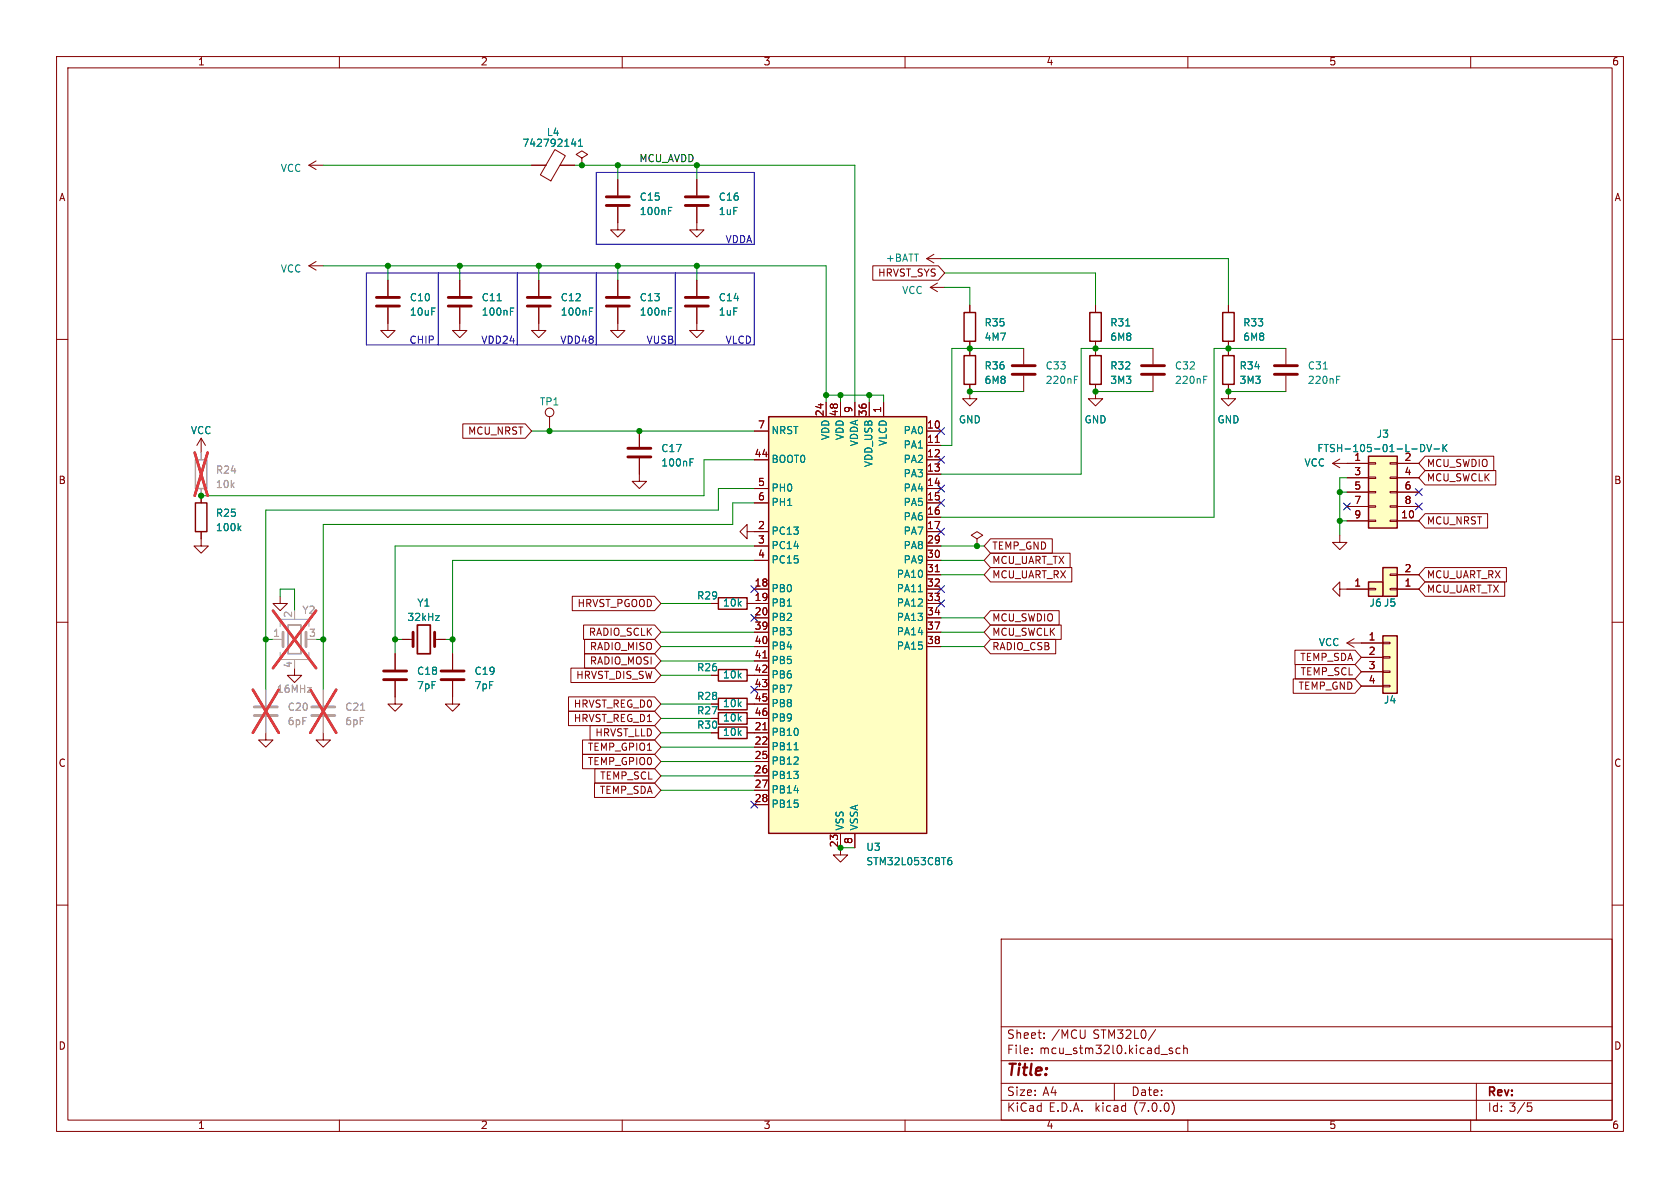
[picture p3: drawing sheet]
<svg xmlns="http://www.w3.org/2000/svg" width="297mm" height="210mm" viewBox="0 0 297 210" stroke-linecap="round" stroke-linejoin="round" font-family="sans-serif">
<g fill="none" stroke="#840000" stroke-width=".18">
<path d="M10 10h277v190h-277zM12 12h273v186h-273zM60 10v2M110 10v2M160 10v2M210 10v2M260 10v2M54.6 29.2l1.3 .8M54.6 29.2h2.5M55.9 28.4l-1.3 .8M94 29.2h2.5M98.1 26.4l1.8 1.1-2.5 4.5-1.9-1.1z"/>
<path d="M99 29.2h2.6M102.9 27.9l1-.6-1-.6-1 .6 1 .6v1.3M102.9 29.2h.1M109.2 36.6v4h1.3l-1.3 1.3-1.3-1.3h1.3M109.2 31.8v2.7M123.2 36.6v4h1.3l-1.3 1.3-1.3-1.3h1.3M123.2 31.8v2.7M10 60h2M54.6 47l1.3 .8M54.6 47h2.5M55.9 46.2l-1.3 .8M68.6 54.4v4h1.2l-1.2 1.3-1.3-1.3h1.3"/>
<path d="M68.6 49.5v2.8M81.3 54.4v4h1.2l-1.2 1.3-1.3-1.3h1.3M81.3 49.5v2.8M95.2 54.4v4h1.3l-1.3 1.3-1.2-1.3h1.2M95.2 49.5v2.8M109.2 54.4v4h1.3l-1.3 1.3-1.3-1.3h1.3M109.2 49.5v2.8M123.2 54.4v4h1.3l-1.3 1.3-1.3-1.3h1.3M123.2 49.5v2.8M154.3 47h11.6l1.1 1.3-1.1 1.2h-11.6zM163.8 45.7l1.3 .8M163.8 45.7h2.6"/>
<path d="M164.5 50.8l1.2 .8M164.5 50.8h2.5M165.1 45l-1.3 .7M165.7 50l-1.2 .8M171.4 54v1.2M193.7 54v1.2M217.2 54v1.2M285 60h2M35.6 77.5v2.5M35.6 77.5l-.8 1.2M35.6 77.5l.7 1.2M81.8 74.9h11.1l1.1 1.3-1.1 1.3h-11.1z"/>
<path d="M97.2 73.7v2.5M113 76.2v2.8M133.3 76.2h2.6M146 71.1v2.6M148.6 71.1v2.6M151.1 71.1v2.6M153.7 71.1v2.6M156.2 71.1v2.6M163.8 76.2h2.6M163.8 78.7h2.6M165.3 78.2h.8M171.4 67.9v2.6h1.3l-1.3 1.3-1.2-1.3h1.2"/>
<path d="M171.4 60.3v2.6M181 61.6v2.8M181 66.4v2.8M193.7 67.9v2.6h1.2l-1.2 1.3-1.3-1.3h1.3M193.7 60.3v2.6M203.8 61.6v2.8M203.8 66.4v2.8M217.2 67.9v2.6h1.2l-1.2 1.3-1.3-1.3h1.3M217.2 60.3v2.6M227.3 61.6v2.8M227.3 66.4v2.8M35.6 94v2.5h1.2l-1.2 1.3-1.3-1.3h1.3"/>
<path d="M35.6 87.6v1.3M113 81v4.1h1.3l-1.3 1.3-1.2-1.3h1.2M132.1 94v-1.3l-1.3 1.3 1.3 1.3v-1.3h3.8M133.3 81.3h2.6M133.3 86.4h2.6M133.3 88.9h2.6M133.3 96.5h2.6M133.3 99.1h2.6M163.8 81.3h2.6M163.8 83.8h2.6M163.8 86.4h2.6M163.8 88.9h2.6"/>
<path d="M163.8 91.4h2.6M163.8 94h2.6M163.8 96.5h2.6M163.8 99.1h2.6M172.7 95.3l1-.7-1-.6-1 .6 1 .7v1.2M172.7 96.5h.1M175.1 95.2h10.9v2.6h-10.9l-1.1-1.3zM175.1 97.8h14.1v2.5h-14.1l-1.1-1.2zM235.6 81.9h6.3M235.6 81.9l1.3 .8M236.9 94.6v1.3h1.2l-1.2 1.3-1.3-1.3h1.3M236.9 81.2l-1.3 .7"/>
<path d="M238.1 92.1h3.8M238.1 84.5h3.8M238.1 87h3.8M238.1 89.5h3.8M241.9 91.9h1.3v.3h-1.3zM241.9 89.4h1.3v.3h-1.3zM241.9 86.9h1.3v.2h-1.3zM241.9 84.3h1.3v.3h-1.3zM241.9 81.8h1.3v.2h-1.3zM245.7 91.9h1.3v.3h-1.3zM245.7 89.4h1.3v.3h-1.3zM245.7 86.9h1.3v.2h-1.3z"/>
<path d="M245.7 84.3h1.3v.3h-1.3zM245.7 81.8h1.3v.2h-1.3zM247 81.9h3.8M247 92.1h3.8M247 84.5h3.8M247 87h3.8M247 89.5h3.8M251.9 80.6h12.2v2.6h-12.2l-1.1-1.3zM251.9 83.2h12.5v2.5h-12.5l-1.1-1.2zM251.9 90.8h11.1v2.5h-11.1l-1.1-1.2zM10 110h2M49.5 105.4v1.3h1.3l-1.3 1.3-1.2-1.3h1.2"/>
<path d="M52.1 118.1v1.3h1.2l-1.2 1.3-1.3-1.3h1.3M69.8 115.6v2.8M71.1 113h1.9M76.8 113h1.9M80 115.6v2.8M100.9 118.1h14.8l1.1 1.3-1.1 1.3h-14.8zM101.2 105.4h14.5l1.1 1.3-1.1 1.3h-14.5zM103.2 110.5h12.5l1.1 1.3-1.1 1.2h-12.5zM103.3 115.6h12.4l1.1 1.2-1.1 1.3h-12.4zM103.3 113h12.4l1.1 1.3-1.1 1.3h-12.4zM125.7 119.4h1.3M125.7 106.7h1.3"/>
<path d="M132.1 119.4h3.8M132.1 106.7h3.8M133.3 104.1h2.6M133.3 109.2h2.6M133.3 111.8h2.6M133.3 114.3h2.6M133.3 116.8h2.6M134.9 116.3h.7M163.8 106.7h2.6M163.8 104.1h2.6M163.8 109.2h2.6M163.8 101.6h2.6"/>
<path d="M163.8 111.8h2.6M163.8 114.3h2.6M165.3 101.1h.8M175.1 110.5h12.5v2.5h-12.5l-1.1-1.2zM175.1 107.9h12.1v2.6h-12.1l-1.1-1.3zM175.1 100.3h14.4v2.6h-14.4l-1.1-1.3zM175.1 113h11.5v2.6h-11.5l-1.1-1.3zM228.9 114.9h10.7l1.1 1.3-1.1 1.3h-10.7zM229 117.5h10.6l1.1 1.2-1.1 1.3h-10.6zM236.9 104.1v-1.2l-1.3 1.2 1.3 1.3v-1.3h5M238.1 113.7h6.4M238.1 113.7l1.3 .7"/>
<path d="M239.4 112.9l-1.3 .8M240.7 116.2h3.8M240.7 118.7h3.8M241.9 104h1.3v.3h-1.3zM244.5 118.6h1.2v.3h-1.2zM244.5 116.1h1.2v.2h-1.2zM244.5 113.5h1.2v.3h-1.2zM245.7 101.5h1.3v.2h-1.3zM245.7 104h1.3v.3h-1.3zM247 104.1h3.8M247 101.6h3.8M251.9 102.9h14.1v2.5h-14.1l-1.1-1.3z"/>
<path d="M251.9 100.3h14.4v2.6h-14.4l-1.1-1.3zM285 110h2M47 129.5v1.3h1.3l-1.3 1.3-1.3-1.3h1.3M57.1 129.5v1.3h1.3l-1.3 1.3-1.2-1.3h1.2M69.8 120.4v4.1h1.3l-1.3 1.2-1.2-1.2h1.2M80 120.4v4.1h1.3l-1.3 1.2-1.3-1.2h1.3M100.5 125.7h15.2l1.1 1.3-1.1 1.3h-15.2zM100.5 123.2h15.2l1.1 1.3-1.1 1.2h-15.2zM103 133.3h12.7l1.1 1.3-1.1 1.3h-12.7zM103 130.8h12.7l1.1 1.3-1.1 1.3h-12.7zM104.3 128.3h11.4l1.1 1.2-1.1 1.3h-11.4zM105.1 138.4h10.6l1.1 1.3-1.1 1.3h-10.6z"/>
<path d="M105.2 135.9h10.5l1.1 1.3-1.1 1.2h-10.5zM125.7 127h1.3M125.7 124.5h1.3M125.7 129.5h1.3M132.1 127h3.8M132.1 124.5h3.8M132.1 129.5h3.8M133.3 132.1h2.6M133.3 134.6h2.6M133.3 137.2h2.6M133.3 139.7h2.6M133.3 121.9h2.6"/>
<path d="M134.9 129h.7M228.6 120h11l1.1 1.3-1.1 1.3h-11zM240.7 121.3h3.8M244.5 121.2h1.2v.2h-1.2zM10 160h2M133.3 142.2h2.6M148.6 147.3v3.8h1.3l-1.3 1.3-1.3-1.3h1.3M151.1 147.3v2.6M285 160h2M177 166h108v32h-108zM60 198v2M110 198v2"/>
<path d="M160 198v2M177 194.5h108M177 191.5h108M177 187.5h108M177 181.5h108M182.4 186.1v.2M182.4 185.3v.2M184.6 183.4v.2M184.6 182.6v.2M191.8 182.1v1.3M197 191.5v3M204.3 182l-1.3 1.9"/>
<path d="M207.2 194.7a1.72 1.72 0 0 1 0 2.3M207.3 185.3h-.4l-.2 .2 .1 .2 .5 .1v.4h-.6M208.6 185.3h-.4l-.3 .2v.5l.1 .2h.6M209.3 185.4l.2-.1h.3l.1 1M209.3 184.8v1.5M210 198v2M260 198v2M261 191.5v6.5M270 195h.8M270.2 195.5h.3l.3 .3-.1 .6-.5 .1"/>
<circle cx="97.2" cy="72.9" r=".76"/>
</g>
<path d="M73.8 110.5h2.3v5.1h-2.3z" fill="none" stroke="#840000" stroke-width=".3"/>
<g fill="none" stroke="#840000" stroke-width=".51">
<path d="M107.2 36.3h4.1M107.2 34.8h4.1M121.2 36.3h4M121.2 34.8h4M66.5 54.1h4.1M66.5 52.6h4.1M79.2 54.1h4.1M79.2 52.6h4.1M93.2 54.1h4.1M93.2 52.6h4.1M107.2 54.1h4.1M107.2 52.6h4.1"/>
<path d="M121.2 54.1h4M121.2 52.6h4M111 79.2h4.1M178.9 66.2h4.1M178.9 64.6h4.1M201.8 66.2h4.1M201.8 64.6h4.1M225.3 66.2h4.1M225.3 64.6h4.1M111 80.8h4.1M67.8 118.6h4.1M73 111.8v2.5"/>
<path d="M76.8 111.8v2.5M78 118.6h4M67.8 120.1h4.1M78 120.1h4"/>
</g>
<g fill="none" stroke="#008484" stroke-width=".18">
<path d="M101.1 25.4h.7M101.7 25v.9M102.3 25.9h.7M102.3 25l.3-.4v1.3M118.2 36.7h.6M90.2 54.4h.6M104.2 54.4h.6M118.2 54.4h.6M189.9 66.5h.6M212.8 66.5h.6M236.3 66.5h.6M249.6 79.4h1"/>
<path d="M251.2 78.6a.64 .64 0 0 1 .7 .6 .64 .64 0 0 1-.7 .6zM252.2 78.6l.5 1.2 .4-1.2M253.5 79.4h1M255.1 78.6v1.2M255.3 79.1l.5 .7M255.8 78.6l-.7 .7M42.2 93.3l.4 .5M42.6 93l-.5 .4M122 81.1h.6M77 108.8h.7l-.7 .9h.7M162.4 104.6h.7M140.4 132.5h.7"/>
<path d="M167.6 152.3l.2-.2h.2l.3 .2v.3l-.3 .3-.3-.1-.1-.2M168.2 151.6l-.4 .1-.2 .4"/>
</g>
<g fill="none" stroke="#840000" stroke-width=".25">
<path d="M170.4 55.2h2.1v5.1h-2.1zM192.7 55.2h2v5.1h-2zM216.2 55.2h2v5.1h-2zM135.9 73.7h27.9v73.6h-27.9zM170.4 62.9h2.1v5h-2.1zM192.7 62.9h2v5h-2zM216.2 62.9h2v5h-2zM34.5 88.9h2.1v5.1h-2.1zM241.9 80.6h5.1v12.7h-5.1zM127 118.4h5.1v2h-5.1zM127 105.7h5.1v2h-5.1zM241.9 102.9h2.6v2.5h-2.6z"/>
<path d="M244.5 100.3h2.5v5.1h-2.5zM244.5 112.4h2.5v10.2h-2.5zM127 126h5.1v2h-5.1zM127 123.4h5.1v2.1h-5.1zM127 128.5h5.1v2.1h-5.1z"/>
</g>
<path d="M50 111.8v2.5M54.1 111.8v2.5M45 126.5h4M45 125h4M55.1 126.5h4.1M55.1 125h4.1" fill="none" stroke="#a1a1a1" stroke-width=".51"/>
<path d="M35.6 80v1.3M35.6 86.4v1.2M48.3 113h1.7M49.5 115.3v1.3h5.1v-1.3M49.5 110.7v-1.2h5.1v1.2M52.1 116.6v.2M47 121.9v2.8M47 126.7v2.8M57.1 121.9v2.8M57.1 126.7v2.8" fill="none" stroke="#a1a1a1" stroke-width=".18"/>
<path d="M34.4 80l2.3 7.6M36.7 80l-2.3 7.6M48.3 108l7.6 10.1M55.9 108l-7.6 10.1M44.7 121.9l4.6 7.6M49.3 121.9l-4.6 7.6M54.9 121.9l4.5 7.6M59.4 121.9l-4.5 7.6" fill="none" stroke="#eb3a3d" stroke-width=".46"/>
<path d="M50.9 110.5h2.3v5.1h-2.3z" fill="none" stroke="#a1a1a1" stroke-width=".3"/>
<g fill="#ffffc2" stroke="#ffffc2" stroke-width=".18">
<path d="M135.9 73.7h27.9v73.6h-27.9z"/>
<path d="M241.9 80.6h5.1v12.7h-5.1z"/>
<path d="M244.5 100.3h2.5v5.1h-2.5z"/>
<path d="M244.5 112.4h2.5v10.2h-2.5z"/>
<path d="M241.9 102.9h2.6v2.5h-2.6z"/>
</g>
<path d="M34.5 81.3h2.1v5.1h-2.1z" fill="none" stroke="#a1a1a1" stroke-width=".25"/>
<path d="M105.4 30.5h27.9v12.7h-27.9zM64.8 48.3h68.5v12.7h-68.5zM77.5 48.3v12.7M91.4 48.3v12.7M105.4 48.3v12.7M119.4 48.3v12.7" fill="none" stroke="#0000c2" stroke-width=".18"/>
<g fill="none" stroke="#008400" stroke-width=".18">
<path d="M57.1 29.2h36.9M101.6 29.2h49.5v41.9M109.2 29.2v2.6M123.2 29.2v2.6M57.1 47h88.9v24.1M68.6 47v2.5M81.3 47v2.5M95.2 47v2.5M109.2 47v2.5M123.2 47v2.5M166.4 45.7h50.8v8.3M167 48.3h26.7v5.7"/>
<path d="M167 50.8h4.4v3.2M94 76.2h39.3M146 69.9h10.2v1.2M148.6 69.9v1.2M153.7 69.9v1.2M171.4 69.2h9.6M181 61.6h-12.7v17.1h-1.9M193.7 69.2h10.1M203.8 61.6h-12.7v22.2h-24.7M217.2 69.2h10.1M227.3 61.6h-12.7v29.8h-48.2M133.3 86.4h-6.3v3.8h-80v31.7"/>
<path d="M133.3 96.5h-63.5v19.1M133.3 88.9h-3.8v3.8h-72.4v29.2M133.3 99.1h-53.3v16.5M133.3 81.3h-8.8v6.3h-88.9M166.4 99.1h7.6M166.4 96.5h7.6M236.9 92.1h1.2M236.9 87h1.2M238.1 84.5h-1.2v10.1M47 113h1.3M49.5 105.4v-1.3h2.6v3.9M55.9 113h1.2"/>
<path d="M69.8 113h1.3M78.7 113h1.3M116.8 119.4h8.9M116.8 116.8h16.5M116.8 114.3h16.5M116.8 111.8h16.5M116.8 106.7h8.9M166.4 114.3h7.6M166.4 111.8h7.6M166.4 101.6h7.6M166.4 109.2h7.6M116.8 134.6h16.5"/>
<path d="M116.8 139.7h16.5M116.8 137.2h16.5M116.8 132.1h16.5M116.8 129.5h8.9M116.8 127h8.9M116.8 124.5h8.9M148.6 149.9h2.5"/>
</g>
<g fill="none" stroke="#000084" stroke-width=".18">
<path d="M165.8 75.6l1.2 1.2M167 75.6l-1.2 1.2M165.8 85.8l1.2 1.2M165.8 93.4l1.2 1.2M165.8 88.3l1.2 1.2M165.8 80.7l1.2 1.2M167 88.3l-1.2 1.2M167 85.8l-1.2 1.2M167 93.4l-1.2 1.2M167 80.7l-1.2 1.2M237.5 88.9l1.2 1.2M238.7 88.9l-1.2 1.2"/>
<path d="M250.2 88.9l1.2 1.2M250.2 86.4l1.2 1.2M251.4 88.9l-1.2 1.2M251.4 86.4l-1.2 1.2M132.7 108.6l1.3 1.2M132.7 103.5l1.3 1.2M134 108.6l-1.3 1.2M134 103.5l-1.3 1.2M165.8 106.1l1.2 1.2M165.8 103.5l1.2 1.2M167 106.1l-1.2 1.2M167 103.5l-1.2 1.2"/>
<path d="M132.7 121.3l1.3 1.2M134 121.3l-1.3 1.2M132.7 141.6l1.3 1.2M134 141.6l-1.3 1.2"/>
</g>
<g fill="#008400" stroke="#008400" stroke-width=".18">
<circle cx="47" cy="113" r=".46"/>
<circle cx="80" cy="113" r=".46"/>
<circle cx="35.6" cy="87.6" r=".46"/>
<circle cx="57.1" cy="113" r=".46"/>
<circle cx="193.7" cy="61.6" r=".46"/>
<circle cx="193.7" cy="69.2" r=".46"/>
<circle cx="217.2" cy="69.2" r=".46"/>
<circle cx="217.2" cy="61.6" r=".46"/>
<circle cx="123.2" cy="29.2" r=".46"/>
<circle cx="123.2" cy="47" r=".46"/>
<circle cx="109.2" cy="29.2" r=".46"/>
<circle cx="102.9" cy="29.2" r=".46"/>
<circle cx="171.4" cy="61.6" r=".46"/>
<circle cx="153.7" cy="69.9" r=".46"/>
<circle cx="171.4" cy="69.2" r=".46"/>
<circle cx="148.6" cy="69.9" r=".46"/>
<circle cx="146" cy="69.9" r=".46"/>
<circle cx="172.7" cy="96.5" r=".46"/>
<circle cx="148.6" cy="149.9" r=".46"/>
<circle cx="97.2" cy="76.2" r=".46"/>
<circle cx="81.3" cy="47" r=".46"/>
<circle cx="109.2" cy="47" r=".46"/>
<circle cx="68.6" cy="47" r=".46"/>
<circle cx="95.2" cy="47" r=".46"/>
<circle cx="236.9" cy="92.1" r=".46"/>
<circle cx="236.9" cy="87" r=".46"/>
<circle cx="69.8" cy="113" r=".46"/>
<circle cx="113" cy="76.2" r=".46"/>
</g>
<text font-size="2.8" fill="#840000" x="178" y="190.8">Title:</text>
<g font-size="2.1" fill="#840000">
<text x="178" y="183.9">Sheet:</text>
<text x="185.9" y="183.9">/MCU</text>
<text x="193.2" y="183.9">STM32L0/</text>
<text x="178" y="186.6">File:</text>
<text x="183.8" y="186.6">mcu_stm32l0.kicad_sch</text>
<text x="178" y="196.8">KiCad</text>
<text x="178" y="194">Size:</text>
<text x="184.3" y="194">A4</text>
<text x="185.4" y="196.8">E.D.A.</text>
<text x="193.7" y="196.8">kicad</text>
<text x="200" y="194">Date:</text>
<text x="200.6" y="196.8">(7.0.0)</text>
<text x="263" y="194.2">Rev:</text>
<text x="263" y="196.8">Id: 3/5</text>
</g>
<g font-size="1.8" fill="#840000">
<text x="35" y="11.8">1</text>
<text x="85" y="11.8">2</text>
<text x="135" y="11.8">3</text>
<text x="185" y="11.8">4</text>
<text x="235" y="11.8">5</text>
<text x="285" y="11.8">6</text>
<text x="10.4" y="35.8">A</text>
<text x="285.4" y="35.8">A</text>
<text x="155.1" y="49.2">HRVST_SYS</text>
<text x="82.6" y="77.1">MCU_NRST</text>
<text x="134" y="75.9">7</text>
<text x="145.8" y="73.7" transform="rotate(-90 145.8 73.7)">24</text>
<text x="148.3" y="73.7" transform="rotate(-90 148.3 73.7)">48</text>
<text x="150.9" y="73.1" transform="rotate(-90 150.9 73.1)">9</text>
<text x="153.4" y="73.7" transform="rotate(-90 153.4 73.7)">36</text>
<text x="156" y="73.1" transform="rotate(-90 156 73.1)">1</text>
<text x="163.8" y="75.9">10</text>
<text x="133.3" y="81">44</text>
<text x="163.8" y="78.5">11</text>
<text x="163.8" y="81">12</text>
<text x="163.8" y="83.6">13</text>
<text x="239.4" y="81.7">1</text>
<text x="248.3" y="81.7">2</text>
<text x="252.3" y="82.8">MCU_SWDIO</text>
<text x="10.3" y="85.8">B</text>
<text x="134" y="86.1">5</text>
<text x="134" y="88.6">6</text>
<text x="163.8" y="86.1">14</text>
<text x="163.8" y="88.6">15</text>
<text x="239.4" y="84.2">3</text>
<text x="239.4" y="86.7">5</text>
<text x="239.4" y="89.3">7</text>
<text x="248.3" y="84.2">4</text>
<text x="248.3" y="86.7">6</text>
<text x="248.3" y="89.3">8</text>
<text x="252.3" y="85.4">MCU_SWCLK</text>
<text x="285.3" y="85.8">B</text>
<text x="134" y="93.7">2</text>
<text x="163.8" y="91.2">16</text>
<text x="163.8" y="93.7">17</text>
<text x="239.4" y="91.8">9</text>
<text x="247.6" y="91.8">10</text>
<text x="252.3" y="93">MCU_NRST</text>
<text x="134" y="96.3">3</text>
<text x="134" y="98.8">4</text>
<text x="163.8" y="96.3">29</text>
<text x="163.8" y="98.8">30</text>
<text x="163.8" y="101.3">31</text>
<text x="175.4" y="97.4">TEMP_GND</text>
<text x="175.4" y="100">MCU_UART_TX</text>
<text x="248.3" y="101.3">2</text>
<text x="102" y="107.6">HRVST_PGOOD</text>
<text x="133.3" y="103.9">18</text>
<text x="133.3" y="106.4">19</text>
<text x="163.8" y="103.9">32</text>
<text x="163.8" y="106.4">33</text>
<text x="175.4" y="102.5">MCU_UART_RX</text>
<text x="239.4" y="103.9">1</text>
<text x="248.3" y="103.9">1</text>
<text x="252.3" y="105.1">MCU_UART_TX</text>
<text x="252.3" y="102.5">MCU_UART_RX</text>
<text x="104" y="112.7">RADIO_SCLK</text>
<text x="133.3" y="109">20</text>
<text x="133.3" y="111.5">39</text>
<text x="163.8" y="109">34</text>
<text x="163.8" y="111.5">37</text>
<text x="175.4" y="112.7">MCU_SWCLK</text>
<text x="175.4" y="110.1">MCU_SWDIO</text>
<text x="241.9" y="113.4">1</text>
<text x="104.2" y="117.8">RADIO_MOSI</text>
<text x="104.2" y="115.2">RADIO_MISO</text>
<text x="133.3" y="114">40</text>
<text x="133.3" y="116.6">41</text>
<text x="133.3" y="119.1">42</text>
<text x="163.8" y="114">38</text>
<text x="175.4" y="115.2">RADIO_CSB</text>
<text x="229.7" y="117.1">TEMP_SDA</text>
<text x="229.8" y="119.7">TEMP_SCL</text>
<text x="241.9" y="116">2</text>
<text x="241.9" y="118.5">3</text>
<text x="101.3" y="125.4">HRVST_REG_D0</text>
<text x="101.7" y="120.3">HRVST_DIS_SW</text>
<text x="133.3" y="121.7">43</text>
<text x="133.3" y="124.2">45</text>
<text x="229.4" y="122.2">TEMP_GND</text>
<text x="241.9" y="121">4</text>
<text x="101.3" y="127.9">HRVST_REG_D1</text>
<text x="105.1" y="130.5">HRVST_LLD</text>
<text x="133.3" y="129.3">21</text>
<text x="133.3" y="131.8">22</text>
<text x="133.3" y="126.7">46</text>
<text x="10.3" y="135.8">C</text>
<text x="103.8" y="135.5">TEMP_GPIO0</text>
<text x="103.8" y="133">TEMP_GPIO1</text>
<text x="133.3" y="134.4">25</text>
<text x="133.3" y="136.9">26</text>
<text x="285.3" y="135.8">C</text>
<text x="105.9" y="140.6">TEMP_SDA</text>
<text x="106" y="138.1">TEMP_SCL</text>
<text x="133.3" y="139.4">27</text>
<text x="133.3" y="142">28</text>
<text x="148.3" y="149.9" transform="rotate(-90 148.3 149.9)">23</text>
<text x="150.9" y="149.3" transform="rotate(-90 150.9 149.3)">8</text>
<text x="10.3" y="185.8">D</text>
<text x="285.3" y="185.8">D</text>
<text x="35" y="199.8">1</text>
<text x="85" y="199.8">2</text>
<text x="135" y="199.8">3</text>
<text x="185" y="199.8">4</text>
<text x="235" y="199.8">5</text>
<text x="285" y="199.8">6</text>
</g>
<g font-size="1.8" fill="#008484">
<text x="92.3" y="26.2">742792141</text>
<text x="96.6" y="24.3">L4</text>
<text x="49.6" y="30.7">VCC</text>
<text x="113" y="35.8">C15</text>
<text x="127" y="35.8">C16</text>
<text x="113" y="38.3">100nF</text>
<text x="127" y="38.3">1uF</text>
<text x="156.6" y="46.5">+BATT</text>
<text x="49.6" y="48.5">VCC</text>
<text x="72.4" y="53.5">C10</text>
<text x="85.1" y="53.5">C11</text>
<text x="99.1" y="53.5">C12</text>
<text x="113" y="53.5">C13</text>
<text x="127" y="53.5">C14</text>
<text x="159.4" y="52.3">VCC</text>
<text x="72.4" y="56.1">10uF</text>
<text x="85.1" y="56.1">100nF</text>
<text x="99.1" y="56.1">100nF</text>
<text x="113" y="56.1">100nF</text>
<text x="127" y="56.1">1uF</text>
<text x="174" y="58">R35</text>
<text x="196.2" y="58">R31</text>
<text x="219.7" y="58">R33</text>
<text x="174" y="60.5">4M7</text>
<text x="174" y="65.6">R36</text>
<text x="184.8" y="65.6">C33</text>
<text x="196.2" y="60.5">6M8</text>
<text x="196.2" y="65.6">R32</text>
<text x="207.7" y="65.6">C32</text>
<text x="219.1" y="65.6">R34</text>
<text x="219.7" y="60.5">6M8</text>
<text x="231.1" y="65.6">C31</text>
<text x="95.4" y="71.9">TP1</text>
<text x="174" y="68.1">6M8</text>
<text x="184.8" y="68.1">220nF</text>
<text x="196.2" y="68.1">3M3</text>
<text x="207.7" y="68.1">220nF</text>
<text x="219.1" y="68.1">3M3</text>
<text x="231.1" y="68.1">220nF</text>
<text x="33.7" y="77">VCC</text>
<text x="136.4" y="77">NRST</text>
<text x="146.9" y="77.9" transform="rotate(-90 146.9 77.9)">VDD</text>
<text x="149.4" y="77.9" transform="rotate(-90 149.4 77.9)">VDD</text>
<text x="159.6" y="77">PA0</text>
<text x="169.5" y="75.1">GND</text>
<text x="191.7" y="75.1">GND</text>
<text x="215.2" y="75.1">GND</text>
<text x="243.3" y="77.7">J3</text>
<text x="116.8" y="80.2">C17</text>
<text x="116.8" y="82.7">100nF</text>
<text x="136.4" y="82.1">BOOT0</text>
<text x="152" y="79" transform="rotate(-90 152 79)">VDDA</text>
<text x="154.5" y="82.7" transform="rotate(-90 154.5 82.7)">VDD_USB</text>
<text x="157" y="79" transform="rotate(-90 157 79)">VLCD</text>
<text x="159.6" y="79.6">PA1</text>
<text x="159.6" y="82.1">PA2</text>
<text x="230.6" y="82.7">VCC</text>
<text x="232.8" y="80.2">FTSH-105-01-L-DV-K</text>
<text x="136.4" y="87.2">PH0</text>
<text x="136.4" y="89.7">PH1</text>
<text x="159.6" y="84.6">PA3</text>
<text x="159.6" y="87.2">PA4</text>
<text x="159.6" y="89.7">PA5</text>
<text x="38.1" y="91.6">R25</text>
<text x="38.1" y="94.2">100k</text>
<text x="136.4" y="94.8">PC13</text>
<text x="159.6" y="92.3">PA6</text>
<text x="159.6" y="94.8">PA7</text>
<text x="136.4" y="97.3">PC14</text>
<text x="136.4" y="99.9">PC15</text>
<text x="159.6" y="97.3">PA8</text>
<text x="159.6" y="99.9">PA9</text>
<text x="73.7" y="107.5">Y1</text>
<text x="123.2" y="106.2">R29</text>
<text x="127.8" y="107.5">10k</text>
<text x="136.4" y="105">PB0</text>
<text x="136.4" y="107.5">PB1</text>
<text x="158.4" y="102.4">PA10</text>
<text x="158.4" y="105">PA11</text>
<text x="158.4" y="107.5">PA12</text>
<text x="242.1" y="107.5">J6 J5</text>
<text x="72" y="110">32kHz</text>
<text x="136.4" y="110">PB2</text>
<text x="136.4" y="112.6">PB3</text>
<text x="158.4" y="110">PA13</text>
<text x="158.4" y="112.6">PA14</text>
<text x="73.7" y="119.6">C18</text>
<text x="83.8" y="119.6">C19</text>
<text x="123.2" y="118.9">R26</text>
<text x="136.4" y="115.1">PB4</text>
<text x="136.4" y="117.7">PB5</text>
<text x="158.4" y="115.1">PA15</text>
<text x="233.1" y="114.5">VCC</text>
<text x="73.7" y="122.1">7pF</text>
<text x="83.8" y="122.1">7pF</text>
<text x="123.2" y="124">R28</text>
<text x="127.8" y="125.3">10k</text>
<text x="127.8" y="120.2">10k</text>
<text x="136.4" y="120.2">PB6</text>
<text x="136.4" y="122.7">PB7</text>
<text x="136.4" y="125.3">PB8</text>
<text x="244.6" y="124.7">J4</text>
<text x="123.2" y="126.6">R27</text>
<text x="123.2" y="129.1">R30</text>
<text x="127.8" y="127.8">10k</text>
<text x="127.8" y="130.4">10k</text>
<text x="136.4" y="130.4">PB10</text>
<text x="136.4" y="127.8">PB9</text>
<text x="136.4" y="132.9">PB11</text>
<text x="136.4" y="135.4">PB12</text>
<text x="136.4" y="138">PB13</text>
<text x="136.4" y="140.5">PB14</text>
<text x="136.4" y="143.1">PB15</text>
<text x="149.4" y="146.8" transform="rotate(-90 149.4 146.8)">VSS</text>
<text x="152" y="146.8" transform="rotate(-90 152 146.8)">VSSA</text>
<text x="153.1" y="153.2">STM32L053C8T6</text>
<text x="153.1" y="150.7">U3</text>
</g>
<text font-size="1.8" x="113" y="28.9">MCU_AVDD</text>
<g font-size="1.8" fill="#0000c2">
<text x="128.3" y="43.2">VDDA</text>
<text x="72.4" y="61">CHIP</text>
<text x="85.1" y="61">VDD24</text>
<text x="99.1" y="61">VDD48</text>
<text x="114.3" y="61">VUSB</text>
<text x="128.3" y="61">VLCD</text>
</g>
<g font-size="1.8" fill="#a1a1a1">
<text x="38.1" y="84">R24</text>
<text x="38.1" y="86.6">10k</text>
<text x="48.2" y="112.8">1</text>
<text x="51.8" y="109.3" transform="rotate(-90 51.8 109.3)">2</text>
<text x="53.4" y="108.8">Y2</text>
<text x="54.6" y="112.8">3</text>
<text x="51.8" y="118.1" transform="rotate(-90 51.8 118.1)">4</text>
<text x="48.9" y="122.7">16MHz</text>
<text x="50.8" y="125.9">C20</text>
<text x="61" y="125.9">C21</text>
<text x="50.8" y="128.5">6pF</text>
<text x="61" y="128.5">6pF</text>
</g>
</svg>
